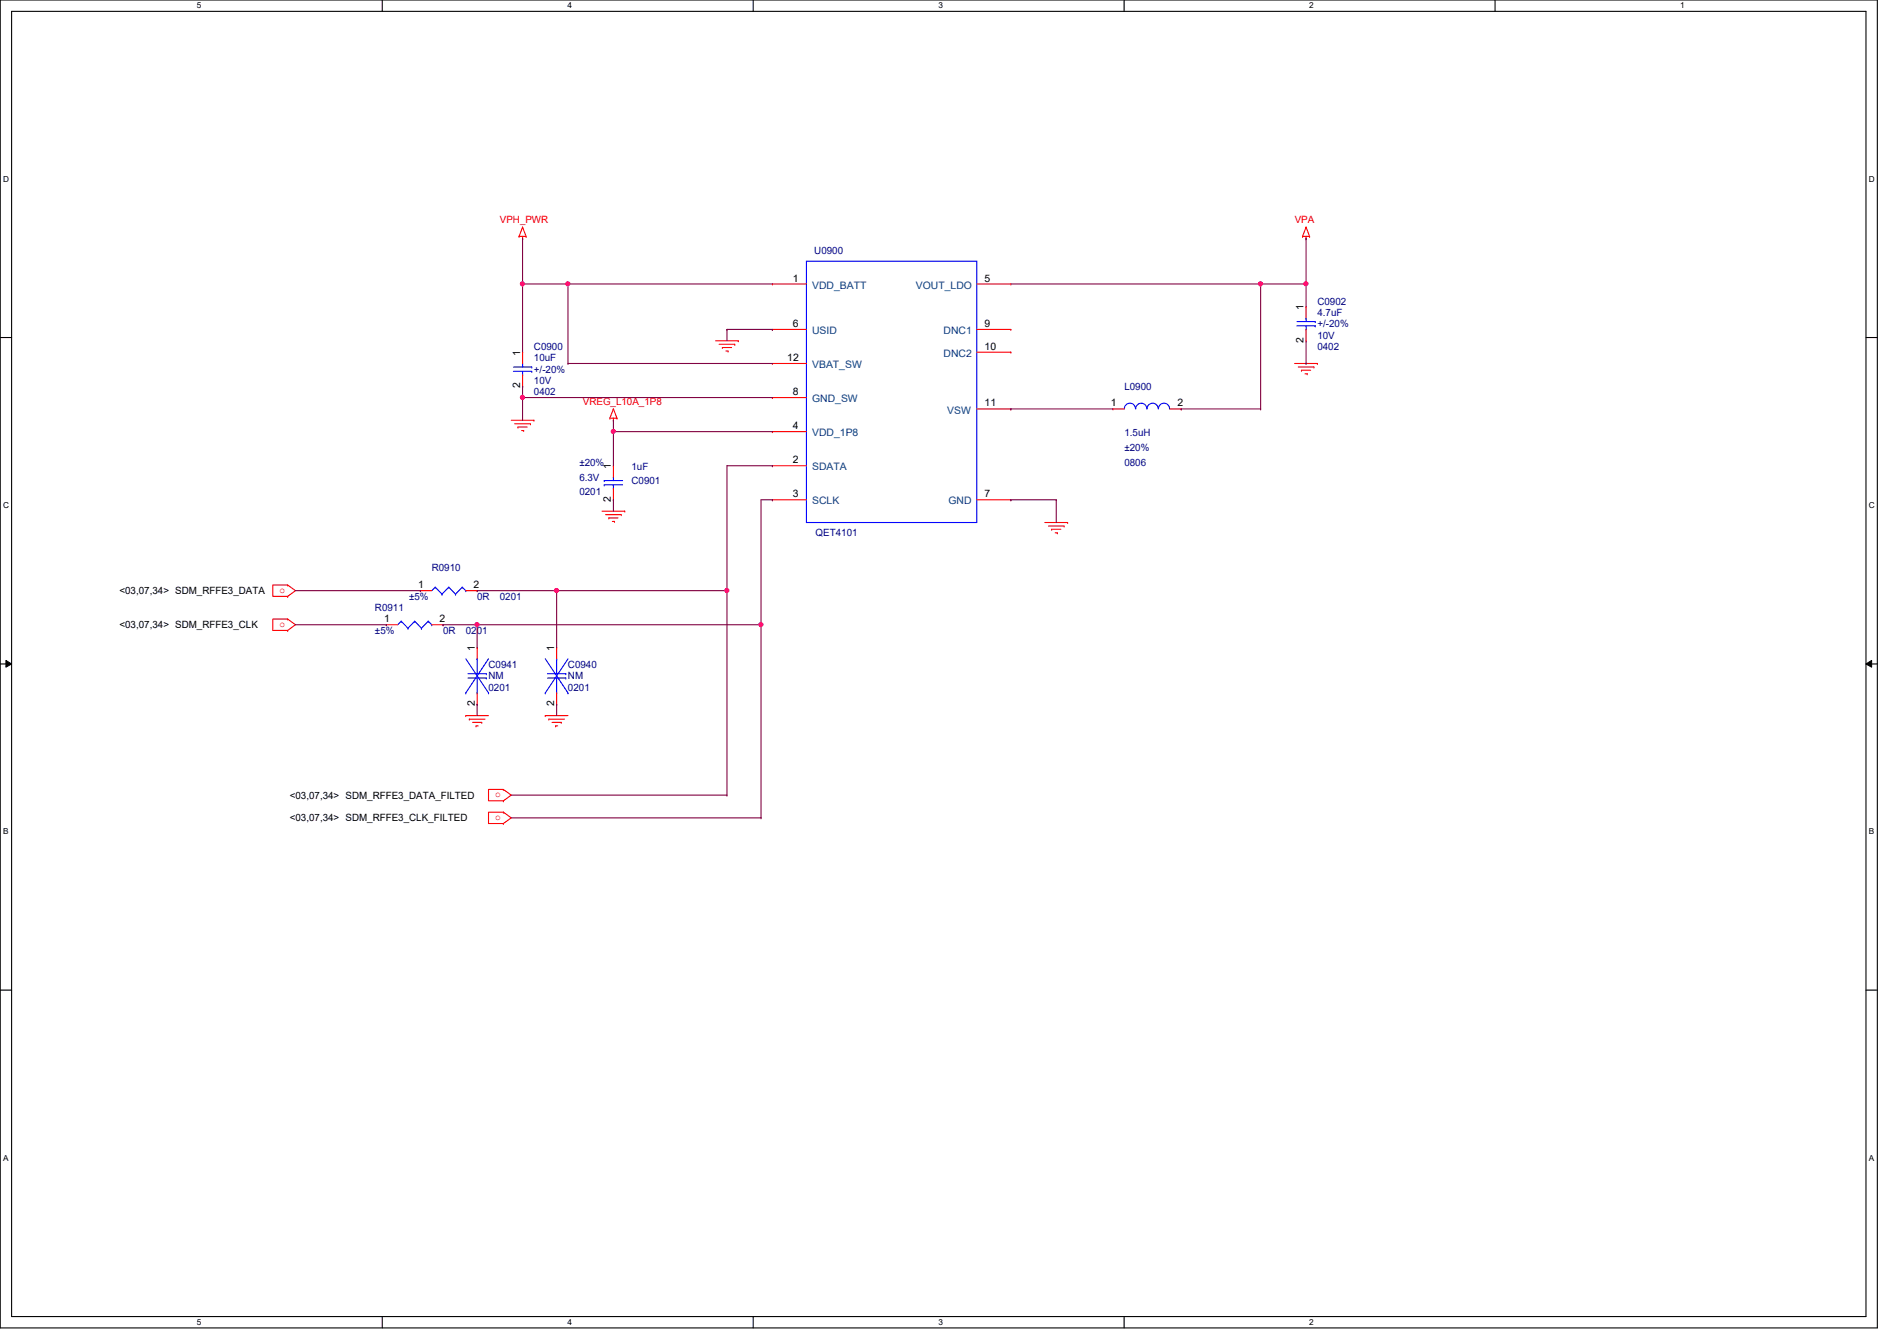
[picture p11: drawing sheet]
<svg xmlns="http://www.w3.org/2000/svg" width="297mm" height="210mm" viewBox="0 0 297 210" stroke-linecap="round" stroke-linejoin="round" font-family="sans-serif">
<path d="M0 0h294v207.9h-294zM1.8 1.8h290.4v204.3h-290.4z" fill="none" stroke="#000" stroke-width=".17"/>
<g fill="#fff">
<path d="M30.8 .2h.7v1.4h-.7z"/>
<path d="M30.8 206.2h.7v1.4h-.7z"/>
</g>
<path d="M59.9 0v1.8M59.9 206.1v1.8" fill="none" stroke="#000" stroke-width=".17"/>
<g fill="#fff">
<path d="M88.9 .2h.6v1.4h-.6z"/>
<path d="M88.9 206.2h.6v1.4h-.6z"/>
</g>
<path d="M117.9 0v1.8M117.9 206.1v1.8" fill="none" stroke="#000" stroke-width=".17"/>
<g fill="#fff">
<path d="M146.9 .2h.7v1.4h-.7z"/>
<path d="M146.9 206.2h.7v1.4h-.7z"/>
</g>
<path d="M176 0v1.8M176 206.1v1.8" fill="none" stroke="#000" stroke-width=".17"/>
<g fill="#fff">
<path d="M205 .2h.7v1.4h-.7z"/>
<path d="M205 206.2h.7v1.4h-.7z"/>
</g>
<path d="M234.1 0v1.8" fill="none" stroke="#000" stroke-width=".17"/>
<g fill="#fff">
<path d="M263.1 .2h.7v1.4h-.7z"/>
<path d="M.5 27.3h.9v1.4h-.9z"/>
<path d="M292.6 27.3h.9v1.4h-.9z"/>
<path d="M.5 78.4h.9v1.4h-.9z"/>
<path d="M292.6 78.4h.9v1.4h-.9z"/>
</g>
<path d="M0 52.8h1.8M292.2 52.8h1.8" fill="none" stroke="#000" stroke-width=".17"/>
<g fill="#fff">
<path d="M.5 129.5h.8v1.4h-.8z"/>
<path d="M292.6 129.5h.9v1.4h-.9z"/>
</g>
<path d="M0 103.9h1.8M292.2 103.9h1.8" fill="none" stroke="#000" stroke-width=".17"/>
<path d="M.9 103.4l.9 .5-.9 .5zM292.2 103.9l.9-.5v1z" fill="#000"/>
<path d="M.9 103.4l.9 .5-.9 .5zM292.2 103.9l.9-.5v1z" fill="none" stroke="#000" stroke-width=".16"/>
<g fill="#fff">
<path d="M.5 180.5h.8v1.4h-.8z"/>
<path d="M292.6 180.5h.9v1.4h-.9z"/>
</g>
<path d="M0 155h1.8M292.2 155h1.8" fill="none" stroke="#000" stroke-width=".17"/>
<g fill="none" stroke="#f00" stroke-width=".17">
<path d="M81.3 37h.1M81.3 37h1.1M81.8 37.3h.1M81.8 35.6h.1M81.8 37v.3M81.8 35.6l.6 1.4M81.8 35.6l-.5 1.4M82.4 37h.1M204 37h.1M204 37h1.1M204.5 37.3h.1M204.5 35.6h.1"/>
<path d="M204.5 37v.3M204.5 35.6l.6 1.4M204.5 35.6l-.5 1.4M205.1 37h.1M81.8 55.1h.1M81.8 55.1v1.8M81.8 58.7v1.8M112.1 53.3h3.5M112.6 53.9h2.5M113.1 54.4h.1M113.1 54.4h1.5M113.7 54.9h.3"/>
<path d="M114 54.9h.1M115.1 53.9h.1M115.6 53.3h.1M120.9 44.4h.1M120.9 51.6h.1M120.9 56.9h.1M120.9 56.9h5.4M120.9 44.4h5.4M120.9 51.6h5.4M152.9 44.4h5.4M152.9 51.6h5.4M152.9 55.1h5.4"/>
<path d="M158.3 44.4h.1M158.3 51.6h.1M158.3 55.1h.1M202.7 56.9h3.6M203.3 57.4h2.4M203.8 58h.1M203.8 58h1.4M204.3 58.5h.4M204.5 48h.1M204.5 53.3h.1M204.5 48v1.8M204.5 51.6v1.7"/>
<path d="M204.7 58.5h.1M205.7 57.4h.1M206.3 56.9h.1M80 65.8h3.6M80.6 66.3h2.5M81.1 66.8h.1M81.1 66.8h1.4M81.7 67.4h.3M81.8 60.5h.1M82 67.4h.1M83.1 66.3h.1M83.6 65.8h.1"/>
<path d="M95.5 65.4h.1M95.5 65.4h1.1M96.1 65.8h.1M96.1 64h.1M96.1 72.9h.1M96.1 78.2h.1M96.1 65.4v.4M96.1 72.9v1.8M96.1 76.5v1.7M96.1 64l.5 1.4M96.1 64l-.6 1.4M96.6 65.4h.1"/>
<path d="M120.9 72.9h.1M120.9 78.2h.1M120.9 67.6h.1M120.9 62.2h.1M120.9 72.9h5.4M120.9 78.2h5.4M120.9 67.6h5.4M120.9 62.2h5.4M152.9 78.2h5.4M152.9 64h5.4M158.3 78.2h.1M158.3 64h.1"/>
<path d="M174.3 64h.1M174.3 64h1.8M183.2 64h1.8M185 64h.1M45 96.9h.1M45 98.7h.1M45 96.9h-2.3v1.8h2.3M45 91.6h.1M45 93.3h.1M45 91.6h-2.3v1.7h2.3M45 96.9l1.3 .9-1.3 .9M45 91.6l1.3 .9-1.3 .8"/>
<path d="M60.5 97.8h.1M60.5 97.8h1.8M65.8 92.5h.1M65.8 92.5h1.8M67.6 97.8h1.8M69.4 97.8h.1M72.9 92.5h1.8M74.7 92.5h.1M94.3 80h3.5M94.8 80.6h2.5M95.3 81.1h.1M95.3 81.1h1.5"/>
<path d="M95.9 81.6h.3M96.2 81.6h.1M97.3 80.6h.1M97.8 80h.1M163.6 81.8h3.6M164.2 82.3h2.4M164.7 82.8h.1M164.7 82.8h1.4M165.2 83.4h.4M165.6 83.4h.1M166.6 82.3h.1M167.2 81.8h.1"/>
<path d="M72.9 112h.1M72.9 112h3.6M73.5 112.6h.1M73.5 112.6h2.4M74 113.1h1.4M74.5 113.6h.1M74.5 113.6h.4M74.7 101.3h.1M74.7 110.2h.1M74.7 101.3v1.8M74.7 108.5v1.7M75.4 113.1h.1"/>
<path d="M85.4 112h.1M85.4 112h3.5M85.9 112.6h.1M85.9 112.6h2.5M86.4 113.1h1.5M87 113.6h.1M87 113.6h.3M87.2 101.3h.1M87.2 110.2h.1M87.2 101.3v1.8M87.2 108.5v1.7M87.9 113.1h.1"/>
<path d="M78.8 123.6h.1M78.8 125.3h.1M78.8 123.6h-2.3v1.7h2.3M78.8 127.1h.1M78.8 128.9h.1M78.8 127.1h-2.3v1.8h2.3M78.8 123.6l1.2 .9-1.2 .8M78.8 127.1l1.2 .9-1.2 .9"/>
</g>
<g fill="none" stroke="#00f" stroke-width=".17">
<path d="M80.4 57.4h2.9M80.4 58.1h2.9M81.8 56.9h.1M81.8 58.7h.1M81.8 56.9v.5M81.8 58.1v.6M83.3 57.4h.1M83.3 58.1h.1M126.3 40.9h26.6v40.9h-26.6zM203.1 50.3h2.8M203.1 51h2.8M204.5 49.8h.1"/>
<path d="M204.5 51.6h.1M204.5 49.8v.5M204.5 51v.6M205.9 50.3h.1M205.9 51h.1M94.6 75.2h.1M94.6 75.9h.1M94.6 75.2h2.9M94.6 75.9h2.9M96.1 74.7h.1M96.1 76.5h.1M96.1 74.7v.5"/>
<path d="M96.1 75.9v.6M176.1 64a.87 .87 0 0 1 .8-.9 .87 .87 0 0 1 .9 .9M177.8 64a.87 .87 0 0 1 .9-.9 .87 .87 0 0 1 .9 .9M179.6 64a.87 .87 0 0 1 .9-.9 .87 .87 0 0 1 .9 .9M181.4 64a.87 .87 0 0 1 .9-.9 .87 .87 0 0 1 .8 .9M62.8 97.2h.1M62.8 97.2l-.5 .6M62.8 97.2l1.1 1.1M63.9 98.3h.1M64.9 97.2h.1M64.9 97.2l-1 1.1M64.9 97.2l1.1 1.1"/>
<path d="M66 98.3h.1M67.1 97.2h.1M67.1 97.2l-1.1 1.1M67.1 97.2l.5 .6M67.6 97.8h.1M68.2 91.9h.1M68.2 91.9l-.6 .6M68.2 91.9l1 1.1M69.2 93h.1M70.3 91.9h.1M70.3 91.9l-1.1 1.1M70.3 91.9l1 1.1"/>
<path d="M71.3 93h.1M72.4 91.9h.1M72.4 91.9l-1.1 1.1M72.4 91.9l.5 .6M72.9 92.5h.1M72.9 108.5h.1M72.9 103.1l3.6 5.4M73.3 105.5h2.9M73.3 106.1h2.9M74.7 103.1h.1M74.7 108.5h.1M74.7 103.1v2.4"/>
<path d="M74.7 106.1v2.4M76.2 105.5h.1M76.2 106.1h.1M76.5 108.5h.1M76.5 103.1l-3.6 5.4M85.4 108.5h.1M85.4 103.1l3.5 5.4M85.7 105.5h2.9M85.7 106.1h2.9M87.2 103.1h.1M87.2 108.5h.1M87.2 103.1v2.4"/>
<path d="M87.2 106.1v2.4M88.6 105.5h.1M88.6 106.1h.1M88.9 108.5h.1M88.9 103.1l-3.5 5.4"/>
</g>
<path d="M81.8 37.3h.1M81.8 37.3v17.8M81.8 44.4h.1M81.8 44.4h7.1M81.8 60.5h.1M81.8 60.5v1.7M96.1 67.6h.1M96.1 67.6v5.3" fill="none" stroke="#800040" stroke-width=".17"/>
<circle cx="81.8" cy="44.4" r=".32" fill="#f0f"/>
<circle cx="81.8" cy="44.4" r=".32" fill="none" stroke="#f0f" stroke-width=".17"/>
<path d="M88.9 56.9h.1M88.9 44.4h.1M88.9 56.9h32M88.9 44.4v12.5" fill="none" stroke="#800040" stroke-width=".17"/>
<circle cx="88.9" cy="44.4" r=".32" fill="#f0f"/>
<circle cx="88.9" cy="44.4" r=".32" fill="none" stroke="#f0f" stroke-width=".17"/>
<path d="M88.9 44.4h.1M88.9 44.4h32M81.8 62.2h.1M81.8 62.2h39.1M96.1 65.8h.1M96.1 65.8v1.8" fill="none" stroke="#800040" stroke-width=".17"/>
<circle cx="81.8" cy="62.2" r=".32" fill="#f0f"/>
<circle cx="81.8" cy="62.2" r=".32" fill="none" stroke="#f0f" stroke-width=".17"/>
<path d="M81.8 62.2h.1M81.8 62.2v3.6M96.1 78.2h.1M96.1 67.6h.1M96.1 78.2v1.8M96.1 67.6h24.8" fill="none" stroke="#800040" stroke-width=".17"/>
<circle cx="96" cy="67.5" r=".32" fill="#f0f"/>
<circle cx="96" cy="67.5" r=".32" fill="none" stroke="#f0f" stroke-width=".17"/>
<path d="M204.5 37.3h.1M204.5 37.3v10.7M113.8 51.6h.1M113.8 51.6v1.7M113.8 51.6h7.1M120.9 51.6h.1M158.3 44.4h39.1M197.4 44.4h.1M197.4 44.4v19.6M204.5 44.4h.1M197.4 64h.1" fill="none" stroke="#800040" stroke-width=".17"/>
<circle cx="197.4" cy="44.4" r=".32" fill="#f0f"/>
<circle cx="197.4" cy="44.4" r=".32" fill="none" stroke="#f0f" stroke-width=".17"/>
<path d="M197.4 44.4h7.1M204.5 44.4h.1M185 64h.1M185 64h12.4" fill="none" stroke="#800040" stroke-width=".17"/>
<circle cx="204.5" cy="44.4" r=".32" fill="#f0f"/>
<circle cx="204.5" cy="44.4" r=".32" fill="none" stroke="#f0f" stroke-width=".17"/>
<g fill="none" stroke="#800040" stroke-width=".17">
<path d="M204.5 56.9h.1M204.5 53.3v3.6M120.9 78.2h.1M120.9 72.9h.1M120.9 78.2h-1.7v19.6M120.9 72.9h-7.1v19.6M158.3 64h.1M158.3 78.2h.1M158.3 64h16M158.3 78.2h7.1M165.4 78.2h.1M165.4 78.2v3.6"/>
<path d="M46.3 92.5h19.5M65.8 92.5h.1M74.7 92.5h.1M74.7 92.5h12.5M113.8 92.5h.1M119.2 97.8h.1"/>
</g>
<circle cx="87.1" cy="92.4" r=".32" fill="#f0f"/>
<circle cx="87.1" cy="92.4" r=".32" fill="none" stroke="#f0f" stroke-width=".17"/>
<path d="M69.4 97.8h.1M69.4 97.8h49.8M87.2 92.5h.1M87.2 92.5h26.6M87.2 92.5v8.8M119.2 97.8h.1" fill="none" stroke="#800040" stroke-width=".17"/>
<circle cx="74.7" cy="97.8" r=".32" fill="#f0f"/>
<circle cx="74.7" cy="97.8" r=".32" fill="none" stroke="#f0f" stroke-width=".17"/>
<path d="M46.3 97.8h14.2M60.5 97.8h.1M74.7 97.8h.1M74.7 97.8v3.5M113.8 92.5h.1M113.8 92.5v32M74.7 110.2h.1M74.7 110.2v1.8M87.2 110.2h.1M87.2 110.2v1.8M80 124.5h33.8M113.8 124.5h.1" fill="none" stroke="#800040" stroke-width=".17"/>
<circle cx="113.8" cy="92.4" r=".32" fill="#f0f"/>
<circle cx="113.8" cy="92.4" r=".32" fill="none" stroke="#f0f" stroke-width=".17"/>
<path d="M119.2 97.8h.1M119.2 97.8v30.2M80 128h39.2M119.2 128h.1" fill="none" stroke="#800040" stroke-width=".17"/>
<circle cx="119.1" cy="97.8" r=".32" fill="#f0f"/>
<circle cx="119.1" cy="97.8" r=".32" fill="none" stroke="#f0f" stroke-width=".17"/>
<circle cx="81.8" cy="44.4" r=".32" fill="#f0f"/>
<circle cx="81.8" cy="44.4" r=".32" fill="none" stroke="#f0f" stroke-width=".17"/>
<circle cx="88.9" cy="44.4" r=".32" fill="#f0f"/>
<circle cx="88.9" cy="44.4" r=".32" fill="none" stroke="#f0f" stroke-width=".17"/>
<circle cx="81.8" cy="62.2" r=".32" fill="#f0f"/>
<circle cx="81.8" cy="62.2" r=".32" fill="none" stroke="#f0f" stroke-width=".17"/>
<circle cx="96" cy="67.5" r=".32" fill="#f0f"/>
<circle cx="96" cy="67.5" r=".32" fill="none" stroke="#f0f" stroke-width=".17"/>
<circle cx="197.4" cy="44.4" r=".32" fill="#f0f"/>
<circle cx="197.4" cy="44.4" r=".32" fill="none" stroke="#f0f" stroke-width=".17"/>
<circle cx="204.5" cy="44.4" r=".32" fill="#f0f"/>
<circle cx="204.5" cy="44.4" r=".32" fill="none" stroke="#f0f" stroke-width=".17"/>
<circle cx="87.1" cy="92.4" r=".32" fill="#f0f"/>
<circle cx="87.1" cy="92.4" r=".32" fill="none" stroke="#f0f" stroke-width=".17"/>
<circle cx="74.7" cy="97.8" r=".32" fill="#f0f"/>
<circle cx="74.7" cy="97.8" r=".32" fill="none" stroke="#f0f" stroke-width=".17"/>
<circle cx="113.8" cy="92.4" r=".32" fill="#f0f"/>
<circle cx="113.8" cy="92.4" r=".32" fill="none" stroke="#f0f" stroke-width=".17"/>
<circle cx="119.1" cy="97.8" r=".32" fill="#f0f"/>
<circle cx="119.1" cy="97.8" r=".32" fill="none" stroke="#f0f" stroke-width=".17"/>
<g font-size="1.6" fill="#f00">
<text x="78.3" y="34.9">VPH_PWR</text>
<text x="202.7" y="34.9">VPA</text>
<text x="91.3" y="63.3">VREG_L10A_1P8</text>
<text x="43.8" y="92.8">o</text>
<text x="43.8" y="98.1">o</text>
<text x="77.6" y="124.8">o</text>
<text x="77.6" y="128.4">o</text>
</g>
<g font-size="1.6" fill="#000080">
<text x="127.5" y="39.8">U0900</text>
<text x="206.3" y="47.7">C0902</text>
<text x="206.3" y="49.4">4.7uF</text>
<text x="206.3" y="53">10V</text>
<text x="206.3" y="51.2">+/-20%</text>
<text x="83.6" y="54.8">C0900</text>
<text x="83.6" y="56.6">10uF</text>
<text x="83.6" y="58.3">+/-20%</text>
<text x="206.3" y="54.8">0402</text>
<text x="83.6" y="61.9">0402</text>
<text x="83.6" y="60.1">10V</text>
<text x="176.1" y="61">L0900</text>
<text x="176.1" y="68.3">1.5uH</text>
<text x="176.1" y="70.6">±20%</text>
<text x="90.7" y="77.6">0201</text>
<text x="90.7" y="75.2">6.3V</text>
<text x="90.7" y="72.9">±20%</text>
<text x="98.9" y="75.8">C0901</text>
<text x="98.9" y="73.6">1uF</text>
<text x="176.1" y="72.9">0806</text>
<text x="127.7" y="83.9">QET4101</text>
<text x="67.6" y="89.5">R0910</text>
<text x="58.7" y="95.7">R0911</text>
<text x="64" y="93.9">±5%</text>
<text x="74.7" y="93.9">0R</text>
<text x="78.3" y="93.9">0201</text>
<text x="58.7" y="99.2">±5%</text>
<text x="69.4" y="99.2">0R</text>
<text x="72.9" y="99.2">0201</text>
<text x="76.5" y="104.6">C0941</text>
<text x="76.5" y="106.3">NM</text>
<text x="88.9" y="104.6">C0940</text>
<text x="88.9" y="106.3">NM</text>
<text x="76.5" y="108.1">0201</text>
<text x="88.9" y="108.1">0201</text>
</g>
<g font-size="1.6">
<text x="124.2" y="44.1">1</text>
<text x="154.2" y="44.1">5</text>
<text x="124.2" y="51.2">6</text>
<text x="154.2" y="51.2">9</text>
<text x="204.1" y="53.7" transform="rotate(-90 204.1 53.7)">2</text>
<text x="204.1" y="48.6" transform="rotate(-90 204.1 48.6)">1</text>
<text x="81.4" y="55.7" transform="rotate(-90 81.4 55.7)">1</text>
<text x="123.3" y="56.5">12</text>
<text x="154.2" y="54.7">10</text>
<text x="81.4" y="60.8" transform="rotate(-90 81.4 60.8)">2</text>
<text x="124.2" y="61.8">8</text>
<text x="154.2" y="63.6">11</text>
<text x="173.9" y="63.6">1</text>
<text x="184.4" y="63.6">2</text>
<text x="124.2" y="67.2">4</text>
<text x="95.7" y="73.4" transform="rotate(-90 95.7 73.4)">1</text>
<text x="124.2" y="72.5">2</text>
<text x="124.2" y="77.9">3</text>
<text x="154.2" y="77.9">7</text>
<text x="95.7" y="78.6" transform="rotate(-90 95.7 78.6)">2</text>
<text x="18.7" y="93">&lt;03,07,34&gt; SDM_RFFE3_DATA</text>
<text x="65.5" y="92.1">1</text>
<text x="74.2" y="92.1">2</text>
<text x="18.7" y="98.3">&lt;03,07,34&gt; SDM_RFFE3_CLK</text>
<text x="60.2" y="97.4">1</text>
<text x="68.8" y="97.4">2</text>
<text x="74.3" y="101.9" transform="rotate(-90 74.3 101.9)">1</text>
<text x="86.8" y="101.9" transform="rotate(-90 86.8 101.9)">1</text>
<text x="74.3" y="110.6" transform="rotate(-90 74.3 110.6)">2</text>
<text x="86.8" y="110.6" transform="rotate(-90 86.8 110.6)">2</text>
<text x="45.4" y="125">&lt;03,07,34&gt; SDM_RFFE3_DATA_FILTED</text>
<text x="45.4" y="128.6">&lt;03,07,34&gt; SDM_RFFE3_CLK_FILTED</text>
</g>
<g font-size="1.6" fill="#004080">
<text x="127.2" y="45.2">VDD_BATT</text>
<text x="143.4" y="45.2">VOUT_LDO</text>
<text x="127.2" y="52.3">USID</text>
<text x="147.7" y="52.3">DNC1</text>
<text x="127.2" y="57.6">VBAT_SW</text>
<text x="147.7" y="55.8">DNC2</text>
<text x="127.2" y="62.9">GND_SW</text>
<text x="148.3" y="64.7">VSW</text>
<text x="127.2" y="68.3">VDD_1P8</text>
<text x="127.2" y="73.6">SDATA</text>
<text x="127.2" y="79">SCLK</text>
<text x="148.5" y="79">GND</text>
</g>
<g font-size="1.3">
<text x="30.8" y="1.3">5</text>
<text x="88.9" y="1.3">4</text>
<text x="146.9" y="1.3">3</text>
<text x="205" y="1.3">2</text>
<text x="263.1" y="1.3">1</text>
<text x=".5" y="28.4">D</text>
<text x="292.6" y="28.4">D</text>
<text x=".5" y="79.5">C</text>
<text x="292.6" y="79.5">C</text>
<text x=".5" y="130.6">B</text>
<text x="292.6" y="130.6">B</text>
<text x=".5" y="181.7">A</text>
<text x="292.6" y="181.7">A</text>
<text x="30.8" y="207.4">5</text>
<text x="88.9" y="207.4">4</text>
<text x="146.9" y="207.4">3</text>
<text x="205" y="207.4">2</text>
</g>
</svg>
